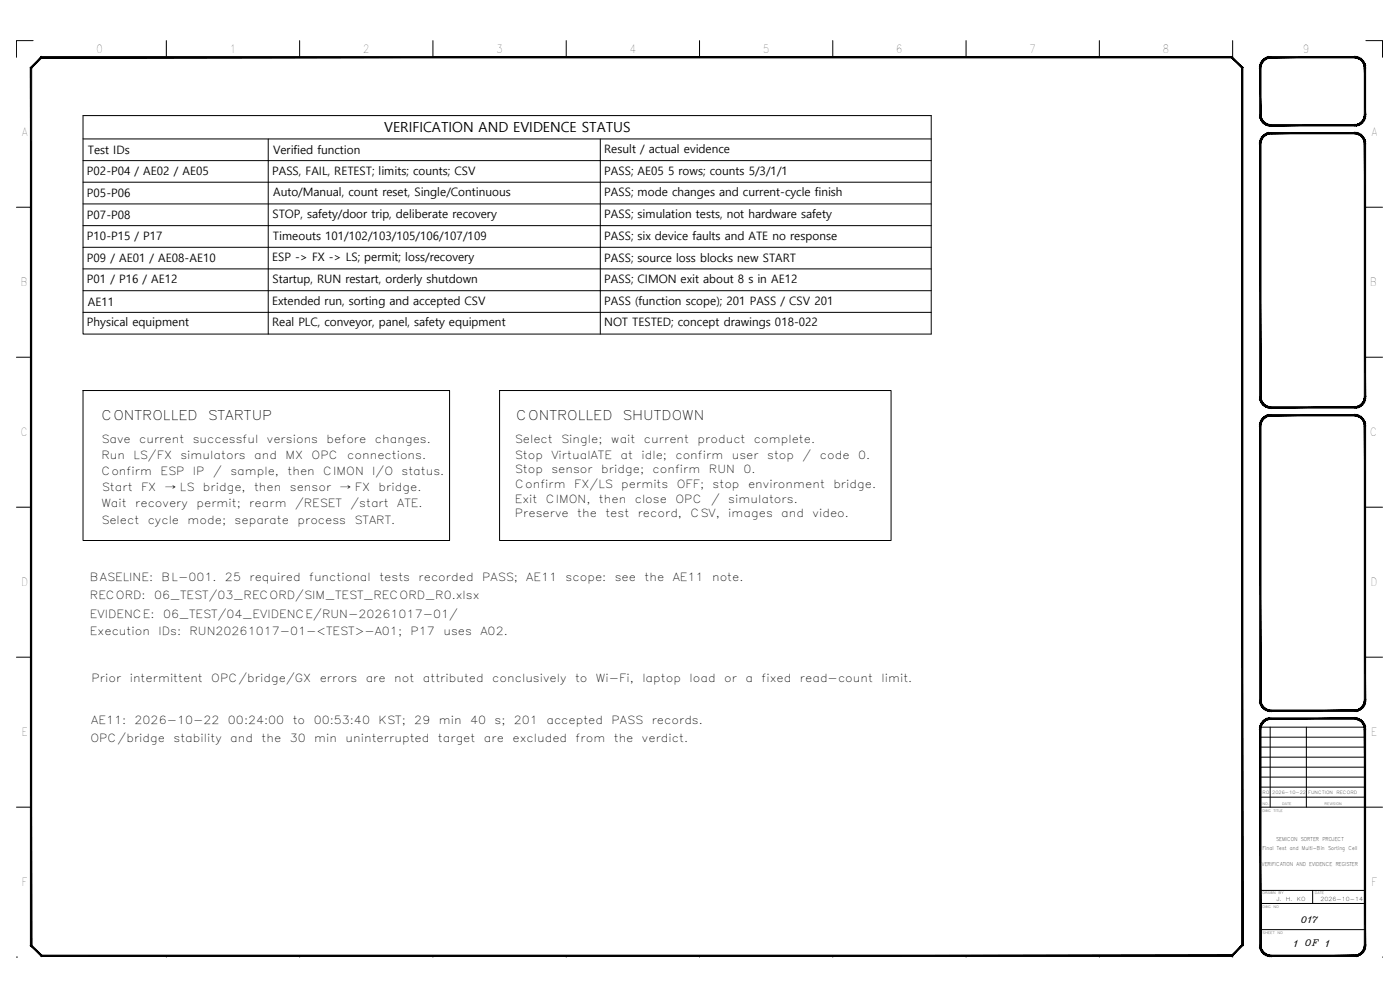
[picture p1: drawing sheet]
<svg xmlns="http://www.w3.org/2000/svg" width="420mm" height="297mm" viewBox="0 0 420 297" stroke-linecap="round" stroke-linejoin="round" font-family="sans-serif">
<g fill="none" stroke="#000" stroke-width=".3">
<path d="M9.9 12.2h-5v5M49.9 12.2v5M89.9 12.2v5M129.9 12.2v5M169.9 12.2v5M209.9 12.2v5M249.9 12.2v5M289.9 12.2v5M329.9 12.2v5M369.9 12.2v5M409.9 12.2h5v5M24.9 34.7h254.6v65.5h-254.6z"/>
<path d="M372.8 20.3v17.6M24.9 41.7h254.6M24.9 48.2h254.6M24.9 54.7h254.6M80.5 41.7v58.5M180.2 41.7v58.5M4.9 62.2h4.4M24.9 61.2h254.6M24.9 67.7h254.6M24.9 74.2h254.6M409.9 62.2h5M24.9 80.7h254.6"/>
<path d="M24.9 87.2h254.6M24.9 93.7h254.6M4.9 107.2h4.4M24.9 117.2h110v45h-110zM149.9 117.2h117.5v45h-117.5zM409.9 107.2h5M4.9 152.2h4.4M409.9 152.2h5M4.9 197.2h4.4M409.9 197.2h5M378.3 218.2h31.4M381.2 218.2v24"/>
<path d="M392.1 218.2v24M378.2 239.2h31.4M378.3 236.2h31.3M378.3 233.2h31.3M378.3 230.2h31.3M378.3 227.2h31.4M378.3 224.2h31.4M378.3 221.2h31.4M4.9 242.2h4.4M372.8 259.4v24.2M378.2 242.2h31.4M409.9 242.2h5"/>
<path d="M378.2 278.9h31.4M378.2 271.1h31.4M378.2 267.2h31.4M393.9 267.2v3.9M4.9 287.2h.1M49.9 286.8v.4M89.9 286.8v.4M129.9 286.8v.4M169.9 286.8v.4M209.9 286.8v.4M249.9 286.8v.4M289.9 286.8v.4"/>
<path d="M329.9 286.8v.4M369.9 286.5v.7M414.9 287.2h.1"/>
</g>
<g fill="#000" stroke="#000" stroke-width=".3">
<path d="M380.9 17h.5v.4zM380.9 17v.4h.5zM380.4 17.2l.5-.2v.4zM380.4 17.2l.1 .3 .4-.1zM379.9 17.3l.5-.1 .1 .3zM379.9 17.3l.2 .4 .4-.2zM379.4 17.6l.5-.3 .2 .4zM379.4 17.6l.3 .3 .4-.2zM379 18l.4-.4 .3 .3zM379 18l.3 .2 .4-.3zM379 18l.3 .2-.6 .2zM378.7 18.4l.3 .2 .3-.4zM378.7 18.4l.3 .2-.6 .2zM378.4 18.8l.4 .2 .2-.4zM378.4 18.8l.4 .2-.6 .3zM378.2 19.3l.4 .1 .2-.4zM378.2 19.3l.4 .1-.5 .4zM378.1 19.8l.4 .1 .1-.5zM378.1 19.8l.4 .1-.5 .4zM378.5 19.9l-.5 .4h.4z"/>
<path d="M381.4 17.4h25.1v-.4zM381.4 17h25.1l-25.1 .4z"/>
<path d="M378 34.5h.4l-.3 .5zM378.4 34.5l-.3 .5 .4-.1zM378.1 35l.4-.1-.3 .6zM378.5 34.9l-.3 .6 .4-.1zM378.2 35.5l.4-.1-.2 .6zM378.6 35.4l-.2 .6 .4-.2zM378.4 36l.4-.2-.1 .6zM378.8 35.8l-.1 .6 .3-.2zM378.7 36.4l.3-.2v.6zM379 36.2v.6l.3-.3zM379 36.8l.3-.3 .1 .7zM379.3 36.5l.1 .7 .3-.4zM379.7 36.8l.2 .6-.5-.2zM379.7 36.8l.2 .6 .2-.3zM380.1 37.1l.3 .5-.5-.2zM380.1 37.1l.3 .5 .1-.3zM380.5 37.3l.4 .5-.5-.2zM380.5 37.3l.4 .5v-.4zM380.9 37.4l.5 .4h-.5zM380.9 37.4l.5 .4v-.4z"/>
<path d="M378 20.3l.4 14.2v-14.2zM378 20.3l.4 14.2h-.4z"/>
<path d="M380.9 39.8h.5v.3zM380.9 39.8v.4l.5-.1zM380.4 39.9l.5-.1v.4zM380.4 39.9l.1 .4 .4-.1zM379.9 40.1l.5-.2 .1 .4zM379.9 40.1l.2 .4 .4-.2zM379.4 40.4l.5-.3 .2 .4zM379.4 40.4l.3 .3 .4-.2zM379 40.7l.4-.3 .3 .3zM379 40.7l.3 .3 .4-.3zM379 40.7l.3 .3-.6 .1zM378.7 41.1l.3 .3 .3-.4zM378.7 41.1l.3 .3-.6 .2zM378.4 41.6l.4 .2 .2-.4zM378.4 41.6l.4 .2-.6 .3zM378.2 42.1l.4 .1 .2-.4zM378.2 42.1l.4 .1-.5 .4zM378.1 42.6h.4l.1-.4zM378.1 42.6h.4l-.5 .5zM378.5 42.6l-.5 .5h.4z"/>
<path d="M381.4 37.8h25.1v-.4zM381.4 37.4h25.1l-25.1 .4z"/>
<path d="M406.5 37.4l.5 .4h-.5zM406.5 37.4l.5 .4v-.4zM407 37.4l.5 .2-.5 .2zM407 37.4l.5 .2-.1-.3zM407.4 37.3l.6 .1-.5 .2zM407.4 37.3l.6 .1-.2-.3zM407.8 37.1l.7 .1-.5 .2zM407.8 37.1l.7 .1-.3-.4zM408.2 36.8h.7l-.4 .4zM408.2 36.8h.7l-.3-.3zM408.6 36.5l.6-.1-.3 .4zM408.9 36.2l-.3 .3 .6-.1zM408.9 36.2l.6-.2-.3 .4zM409.1 35.8l-.2 .4 .6-.2zM409.1 35.8l.6-.3-.2 .5zM409.3 35.4l-.2 .4 .6-.3zM409.3 35.4l.5-.4-.1 .5zM409.4 34.9l-.1 .5 .5-.4zM409.8 34.5v.5l-.4-.1zM409.5 34.5l-.1 .4 .4-.4z"/>
<path d="M409.5 20.3l.3 14.2v-14.2zM409.5 20.3l.3 14.2h-.3z"/>
<path d="M409.8 19.8v.5h-.3zM409.4 19.9l.1 .4 .3-.5zM409.7 19.3l.1 .5-.4 .1zM409.3 19.4l.1 .5 .3-.6zM409.5 18.8l.2 .5-.4 .1zM409.1 19l.2 .4 .2-.6zM409.2 18.4l.3 .4-.4 .2zM408.9 18.6l.2 .4 .1-.6zM408.9 18l.3 .4-.3 .2zM408.9 18l-.3 .2 .3 .4zM408.5 17.6l.4 .4-.3 .2zM408.5 17.6l-.3 .3 .4 .3zM408 17.3l.5 .3-.3 .3zM408 17.3l-.2 .4 .4 .2zM407.5 17.2l.5 .1-.2 .4zM407.5 17.2l-.1 .3 .4 .2zM407 17l.5 .2-.1 .3zM407 17v.4l.4 .1zM406.5 17h.5v.4zM406.5 17v.4h.5z"/>
<path d="M378 43.1l.4 76v-76zM378 43.1l.4 76h-.4z"/>
<path d="M381.4 40.1h25.1v-.3zM381.4 39.8h25.1l-25.1 .3z"/>
<path d="M409.5 43.1l.3 76v-76zM409.5 43.1l.3 76h-.3z"/>
<path d="M409.8 42.6v.5h-.3zM409.4 42.6l.1 .5 .3-.5zM409.7 42.1l.1 .5h-.4zM409.3 42.2l.1 .4 .3-.5zM409.5 41.6l.2 .5-.4 .1zM409.1 41.8l.2 .4 .2-.6zM409.2 41.1l.3 .5-.4 .2zM408.9 41.4l.2 .4 .1-.7zM408.9 40.7l.3 .4-.3 .3zM408.9 40.7l-.3 .3 .3 .4zM408.5 40.4l.4 .3-.3 .3zM408.5 40.4l-.3 .3 .4 .3zM408 40.1l.5 .3-.3 .3zM408 40.1l-.2 .4 .4 .2zM407.5 39.9l.5 .2-.2 .4zM407.5 39.9l-.1 .4 .4 .2zM407 39.8l.5 .1-.1 .4zM407 39.8v.4l.4 .1zM406.5 39.8h.5v.4zM406.5 39.8v.3l.5 .1z"/>
<path d="M378 119.1h.4l-.3 .5zM378.4 119.1l-.3 .5h.4zM378.1 119.6h.4l-.3 .5zM378.5 119.6l-.3 .5 .4-.1zM378.2 120.1l.4-.1-.2 .6zM378.6 120l-.2 .6 .4-.2zM378.4 120.6l.4-.2-.1 .7zM378.8 120.4l-.1 .7 .3-.3zM378.7 121.1l.3-.3v.7zM379 120.8v.7l.3-.3zM379 121.5l.3-.3 .1 .6zM379.3 121.2l.1 .6 .3-.3zM379.7 121.5l.2 .6-.5-.3zM379.7 121.5l.2 .6 .2-.4zM380.1 121.7l.3 .6-.5-.2zM380.1 121.7l.3 .6 .1-.4zM380.5 121.9l.4 .5-.5-.1zM380.5 121.9l.4 .5v-.4zM380.9 122l.5 .4h-.5zM380.9 122l.5 .4v-.4z"/>
<path d="M378 127.7l.4 82.4v-82.4zM378 127.7l.4 82.4h-.4z"/>
<path d="M381.4 122v.4l25.1-.4zM381.4 122.4l25.1-.4v.4z"/>
<path d="M381.4 124.4v.4l25.1-.4zM381.4 124.8l25.1-.4v.4z"/>
<path d="M380.9 124.5l.5-.1v.4zM380.9 124.5v.3h.5zM380.4 124.6l.5-.1v.3zM380.4 124.6l.1 .3 .4-.1zM379.9 124.8l.5-.2 .1 .3zM379.9 124.8l.2 .3 .4-.2zM379.4 125l.5-.2 .2 .3zM379.4 125l.3 .4 .4-.3zM379 125.4l.4-.4 .3 .4zM379 125.4l.3 .3 .4-.3zM379 125.4l.3 .3-.6 .1zM378.7 125.8l.3 .2 .3-.3zM378.7 125.8l.3 .2-.6 .2zM378.4 126.2l.4 .2 .2-.4zM378.4 126.2l.4 .2-.6 .3zM378.2 126.7l.4 .1 .2-.4zM378.2 126.7l.4 .1-.5 .4zM378.1 127.2l.4 .1 .1-.5zM378.1 127.2l.4 .1-.5 .4zM378.5 127.3l-.5 .4h.4z"/>
<path d="M406.5 122l.5 .4h-.5zM406.5 122l.5 .4v-.4zM407 122l.5 .3-.5 .1zM407 122l.5 .3-.1-.4zM407.4 121.9l.6 .2-.5 .2zM407.4 121.9l.6 .2-.2-.4zM407.8 121.7l.7 .1-.5 .3zM407.8 121.7l.7 .1-.3-.3zM408.2 121.5h.7l-.4 .3zM408.2 121.5h.7l-.3-.3zM408.6 121.2l.6-.1-.3 .4zM408.9 120.8l-.3 .4 .6-.1zM408.9 120.8l.6-.2-.3 .5zM409.1 120.4l-.2 .4 .6-.2zM409.1 120.4l.6-.3-.2 .5zM409.3 120l-.2 .4 .6-.3zM409.3 120l.5-.4-.1 .5zM409.4 119.6l-.1 .4 .5-.4zM409.8 119.1v.5h-.4zM409.5 119.1l-.1 .5 .4-.5z"/>
<path d="M409.8 127.2v.5h-.3zM409.4 127.3l.1 .4 .3-.5zM409.7 126.7l.1 .5-.4 .1zM409.3 126.8l.1 .5 .3-.6zM409.5 126.2l.2 .5-.4 .1zM409.1 126.4l.2 .4 .2-.6zM409.2 125.8l.3 .4-.4 .2zM408.9 126l.2 .4 .1-.6zM408.9 125.4l.3 .4-.3 .2zM408.9 125.4l-.3 .3 .3 .3zM408.5 125l.4 .4-.3 .3zM408.5 125l-.3 .4 .4 .3zM408 124.8l.5 .2-.3 .4zM408 124.8l-.2 .3 .4 .3zM407.5 124.6l.5 .2-.2 .3zM407.5 124.6l-.1 .3 .4 .2zM407 124.5l.5 .1-.1 .3zM407 124.5v.3l.4 .1zM406.5 124.4l.5 .1v.3zM406.5 124.4v.4h.5z"/>
<path d="M409.5 127.7l.3 82.4v-82.4zM409.5 127.7l.3 82.4h-.3z"/>
<path d="M378 210.1h.4l-.3 .5zM378.4 210.1l-.3 .5h.4zM378.1 210.6h.4l-.3 .5zM378.5 210.6l-.3 .5 .4-.1zM378.2 211.1l.4-.1-.2 .6zM378.6 211l-.2 .6 .4-.2zM378.4 211.6l.4-.2-.1 .7zM378.8 211.4l-.1 .7 .3-.3zM378.7 212.1l.3-.3v.7zM379 211.8v.7l.3-.3zM379 212.5l.3-.3 .1 .6zM379.3 212.2l.1 .6 .3-.3zM379.7 212.5l.2 .6-.5-.3zM379.7 212.5l.2 .6 .2-.4zM380.1 212.7l.3 .6-.5-.2zM380.1 212.7l.3 .6 .1-.4zM380.5 212.9l.4 .5-.5-.1zM380.5 212.9l.4 .5v-.4zM380.9 213l.5 .4h-.5zM380.9 213l.5 .4v-.4z"/>
<path d="M378 218.7l.4 64.9v-64.9zM378 218.7l.4 64.9h-.4z"/>
<path d="M381.4 213v.4l25.1-.4zM381.4 213.4l25.1-.4v.4z"/>
<path d="M381.4 215.4v.4l25.1-.4zM381.4 215.8l25.1-.4v.4z"/>
<path d="M380.9 215.4h.5v.4zM380.9 215.4v.4h.5zM380.4 215.6l.5-.2v.4zM380.4 215.6l.1 .3 .4-.1zM379.9 215.8l.5-.2 .1 .3zM379.9 215.8l.2 .3 .4-.2zM379.4 216l.5-.2 .2 .3zM379.4 216l.3 .4 .4-.3zM379 216.4l.4-.4 .3 .4zM379 216.4l.3 .3 .4-.3zM379 216.4l.3 .3-.6 .1zM378.7 216.8l.3 .2 .3-.3zM378.7 216.8l.3 .2-.6 .2zM378.4 217.2l.4 .2 .2-.4zM378.4 217.2l.4 .2-.6 .3zM378.2 217.7l.4 .1 .2-.4zM378.2 217.7l.4 .1-.5 .4zM378.1 218.2l.4 .1 .1-.5zM378.1 218.2l.4 .1-.5 .4zM378.5 218.3l-.5 .4h.4z"/>
<path d="M406.5 213l.5 .4h-.5zM406.5 213l.5 .4v-.4zM407 213l.5 .3-.5 .1zM407 213l.5 .3-.1-.4zM407.4 212.9l.6 .2-.5 .2zM407.4 212.9l.6 .2-.2-.4zM407.8 212.7l.7 .1-.5 .3zM407.8 212.7l.7 .1-.3-.3zM408.2 212.5h.7l-.4 .3zM408.2 212.5h.7l-.3-.3zM408.6 212.2l.6-.1-.3 .4zM408.9 211.8l-.3 .4 .6-.1zM408.9 211.8l.6-.2-.3 .5zM409.1 211.4l-.2 .4 .6-.2zM409.1 211.4l.6-.3-.2 .5zM409.3 211l-.2 .4 .6-.3zM409.3 211l.5-.4-.1 .5zM409.4 210.6l-.1 .4 .5-.4zM409.8 210.1v.5h-.4zM409.5 210.1l-.1 .5 .4-.5z"/>
<path d="M409.8 218.2v.5h-.3zM409.4 218.3l.1 .4 .3-.5zM409.7 217.7l.1 .5-.4 .1zM409.3 217.8l.1 .5 .3-.6zM409.5 217.2l.2 .5-.4 .1zM409.1 217.4l.2 .4 .2-.6zM409.2 216.8l.3 .4-.4 .2zM408.9 217l.2 .4 .1-.6zM408.9 216.4l.3 .4-.3 .2zM408.9 216.4l-.3 .3 .3 .3zM408.5 216l.4 .4-.3 .3zM408.5 216l-.3 .4 .4 .3zM408 215.8l.5 .2-.3 .4zM408 215.8l-.2 .3 .4 .3zM407.5 215.6l.5 .2-.2 .3zM407.5 215.6l-.1 .3 .4 .2zM407 215.4l.5 .2-.1 .3zM407 215.4v.4l.4 .1zM406.5 215.4h.5v.4zM406.5 215.4v.4h.5z"/>
<path d="M409.5 218.7l.3 64.9v-64.9zM409.5 218.7l.3 64.9h-.3z"/>
<path d="M372.6 20.4v263.2l.4 .1zM372.6 20.4l.4-.2v263.5zM369.6 17.4l3 3 .4-.2zM369.8 17l3.2 3.2-3.4-2.8zM12.5 17.4h357.1l.2-.4zM12.4 17h357.4l-357.3 .4zM12.4 17l-2.9 3.4 3-3zM12.4 17l-2.9 3.4-.4-.2zM9.1 20.2l.4 263.4v-263.2zM9.1 20.2l.4 263.4-.4 .1zM9.1 283.7l3.4 2.9-3-3zM9.1 283.7l3.4 2.9-.1 .4zM12.5 286.6l-.1 .4 357.2-.4zM12.4 287l357.2-.4 .2 .4zM369.6 286.6l.2 .4 2.8-3.4zM372.6 283.6l.4 .1-3.2 3.3z"/>
<path d="M378 283.6h.4l-.3 .6zM378.4 283.6l-.3 .6 .4-.1zM378.1 284.2l.4-.1-.3 .6zM378.5 284.1l-.3 .6 .4-.1zM378.2 284.7l.4-.1-.2 .6zM378.6 284.6l-.2 .6 .4-.2zM378.4 285.2l.4-.2-.1 .6zM378.8 285l-.1 .6 .3-.2zM378.7 285.6l.3-.2v.6zM379 285.4v.6l.3-.3zM379 286l.3-.3 .1 .6zM379.3 285.7l.1 .6 .3-.3zM379.7 286l.2 .6-.5-.3zM379.7 286l.2 .6 .2-.3zM380.1 286.3l.3 .5-.5-.2zM380.1 286.3l.3 .5 .1-.4zM380.5 286.4l.4 .5-.5-.1zM380.5 286.4l.4 .5v-.4zM380.9 286.5l.5 .5-.5-.1zM380.9 286.5l.5 .5v-.4z"/>
<path d="M381.4 286.6v.4l25.1-.4zM381.4 287l25.1-.4v.4z"/>
<path d="M406.5 286.6l.5 .3-.5 .1zM406.5 286.6l.5 .3v-.4zM407 286.5l.5 .3-.5 .1zM407 286.5l.5 .3-.1-.4zM407.4 286.4l.6 .2-.5 .2zM407.4 286.4l.6 .2-.2-.3zM407.8 286.3h.7l-.5 .3zM407.8 286.3h.7l-.3-.3zM408.2 286h.7l-.4 .3zM408.2 286h.7l-.3-.3zM408.6 285.7l.6-.1-.3 .4zM408.9 285.4l-.3 .3 .6-.1zM408.9 285.4l.6-.2-.3 .4zM409.1 285l-.2 .4 .6-.2zM409.1 285l.6-.3-.2 .5zM409.3 284.6l-.2 .4 .6-.3zM409.3 284.6l.5-.4-.1 .5zM409.4 284.1l-.1 .5 .5-.4zM409.8 283.6v.6l-.4-.1zM409.5 283.6l-.1 .5 .4-.5z"/>
</g>
<text font-size="4.2" x="115.3" y="39.7">VERIFICATION AND EVIDENCE STATUS</text>
<g font-size="4">
<text x="30.4" y="125.9">CONTROLLED</text>
<text x="62.4" y="125.9">STARTUP</text>
<text x="154.9" y="125.9">CONTROLLED</text>
<text x="186.9" y="125.9">SHUTDOWN</text>
</g>
<g font-size="3.5">
<text x="26.4" y="46.2">Test IDs</text>
<text x="82" y="46.3">Verified function</text>
<text x="181.3" y="46.1">Result / actual evidence</text>
<text x="26.1" y="52.5">P02-P04 / AE02 / AE05</text>
<text x="81.7" y="52.5">PASS, FAIL, RETEST; limits; counts; CSV</text>
<text x="181.3" y="52.5">PASS; AE05 5 rows; counts 5/3/1/1</text>
<text x="26.1" y="59.2">P05-P06</text>
<text x="81.9" y="58.8">Auto/Manual, count reset, Single/Continuous</text>
<text x="181.3" y="58.8">PASS; mode changes and current-cycle finish</text>
<text x="26.1" y="65.7">P07-P08</text>
<text x="81.8" y="65.4">STOP, safety/door trip, deliberate recovery</text>
<text x="181.3" y="65.4">PASS; simulation tests, not hardware safety</text>
<text x="181.3" y="71.9">PASS; six device faults and ATE no response</text>
<text x="26.1" y="72">P10-P15 / P17</text>
<text x="81.9" y="72">Timeouts 101/102/103/105/106/107/109</text>
<text x="26.1" y="78.5">P09 / AE01 / AE08-AE10</text>
<text x="81.7" y="78.4">ESP -&gt; FX -&gt; LS; permit; loss/recovery</text>
<text x="181.3" y="78.5">PASS; source loss blocks new START</text>
<text x="26.1" y="85">P01 / P16 / AE12</text>
<text x="81.8" y="84.9">Startup, RUN restart, orderly shutdown</text>
<text x="181.3" y="85">PASS; CIMON exit about 8 s in AE12</text>
<text x="26.4" y="91.7">AE11</text>
<text x="81.7" y="91.4">Extended run, sorting and accepted CSV</text>
<text x="181.3" y="91.4">PASS (function scope); 201 PASS / CSV 201</text>
<text x="26.1" y="97.9">Physical equipment</text>
<text x="81.7" y="97.9">Real PLC, conveyor, panel, safety equipment</text>
<text x="181.3" y="97.9">NOT TESTED; concept drawings 018-022</text>
</g>
<g font-size="3.4">
<text x="29" y="15.9">0</text>
<text x="69.2" y="15.9">1</text>
<text x="109" y="15.9">2</text>
<text x="149" y="15.9">3</text>
<text x="189" y="16">4</text>
<text x="229" y="15.9">5</text>
<text x="269" y="15.9">6</text>
<text x="309" y="15.9">7</text>
<text x="349" y="15.9">8</text>
<text x="391" y="15.9">9</text>
<text x="6.4" y="40.9">A</text>
<text x="411.4" y="40.9">A</text>
<text x="6.3" y="85.9">B</text>
<text x="411.3" y="85.9">B</text>
<text x="6.3" y="130.9">C</text>
<text x="411.3" y="130.9">C</text>
<text x="30.4" y="132.9">Save</text>
<text x="30.4" y="137.7">Run</text>
<text x="40.1" y="137.7">LS/FX</text>
<text x="41.8" y="132.9">current</text>
<text x="54.2" y="137.7">simulators</text>
<text x="57.8" y="132.9">successful</text>
<text x="76.3" y="137.7">and</text>
<text x="80.1" y="132.9">versions</text>
<text x="85.7" y="137.7">MX</text>
<text x="93.5" y="137.7">OPC</text>
<text x="98" y="132.9">before</text>
<text x="104.2" y="137.7">connections.</text>
<text x="112.5" y="132.9">changes.</text>
<text x="154.5" y="133">Select</text>
<text x="154.5" y="137.6">Stop</text>
<text x="165.5" y="137.6">VirtualATE</text>
<text x="168.4" y="133">Single;</text>
<text x="183.3" y="133">wait</text>
<text x="186.2" y="137.6">at</text>
<text x="192.5" y="137.6">idle;</text>
<text x="193.3" y="133">current</text>
<text x="202.7" y="137.6">confirm</text>
<text x="209.3" y="133">product</text>
<text x="219.6" y="137.6">user</text>
<text x="226.3" y="133">complete.</text>
<text x="230.2" y="137.6">stop</text>
<text x="240.9" y="137.6">/</text>
<text x="246" y="137.6">code</text>
<text x="257.5" y="137.6">0.</text>
<text x="30.4" y="142.6">Confirm</text>
<text x="48.2" y="142.6">ESP</text>
<text x="57.9" y="142.6">IP</text>
<text x="64" y="142.6">/</text>
<text x="69.1" y="142.6">sample,</text>
<text x="86.3" y="142.6">then</text>
<text x="97" y="142.6">CIMON</text>
<text x="111.7" y="142.6">I/O</text>
<text x="120.5" y="142.6">status.</text>
<text x="154.5" y="141.8">Stop</text>
<text x="165.5" y="141.8">sensor</text>
<text x="180.5" y="141.8">bridge;</text>
<text x="195.8" y="141.8">confirm</text>
<text x="212.8" y="141.8">RUN</text>
<text x="223.1" y="141.8">0.</text>
<text x="30.6" y="147.2">Start</text>
<text x="42.3" y="147.2">FX</text>
<text x="49.5" y="147.2">→ LS</text>
<text x="60.9" y="147.2">bridge,</text>
<text x="76.3" y="147.2">then</text>
<text x="87" y="147.2">sensor</text>
<text x="102" y="147.2">→ FX</text>
<text x="113.6" y="147.2">bridge.</text>
<text x="154.6" y="146.4">Confirm</text>
<text x="172.3" y="146.4">FX/LS</text>
<text x="186.4" y="146.4">permits</text>
<text x="203.1" y="146.4">OFF;</text>
<text x="213.9" y="146.4">stop</text>
<text x="224.5" y="146.4">environment</text>
<text x="250.1" y="146.4">bridge.</text>
<text x="30.4" y="152.3">Wait</text>
<text x="40.6" y="152.3">recovery</text>
<text x="59" y="152.3">permit;</text>
<text x="74.8" y="152.3">rearm</text>
<text x="88.6" y="152.3">/RESET</text>
<text x="105.2" y="152.3">/start</text>
<text x="119.2" y="152.3">ATE.</text>
<text x="154.5" y="151">Exit</text>
<text x="154.5" y="155.1">Preserve</text>
<text x="163.8" y="151">CIMON,</text>
<text x="173.2" y="155.1">the</text>
<text x="179.8" y="151">then</text>
<text x="181.7" y="155.1">test</text>
<text x="190.5" y="151">close</text>
<text x="191.4" y="155.1">record,</text>
<text x="202.7" y="151">OPC</text>
<text x="207.2" y="155.1">CSV,</text>
<text x="213.4" y="151">/</text>
<text x="218.6" y="155.1">images</text>
<text x="218.6" y="151">simulators.</text>
<text x="234.5" y="155.1">and</text>
<text x="243.9" y="155.1">video.</text>
<text x="30.4" y="157.1">Select</text>
<text x="44.3" y="157.1">cycle</text>
<text x="56.3" y="157.1">mode;</text>
<text x="70.4" y="157.1">separate</text>
<text x="89.3" y="157.1">process</text>
<text x="106.4" y="157.1">START.</text>
<text x="6.4" y="175.9">D</text>
<text x="27" y="174.3">BASELINE:</text>
<text x="27" y="179.7">RECORD:</text>
<text x="46.3" y="179.7">06_TEST/03_RECORD/SIM_TEST_RECORD_R0.xlsx</text>
<text x="48.5" y="174.3">BL-001.</text>
<text x="67.5" y="174.3">25</text>
<text x="74.9" y="174.3">required</text>
<text x="92.8" y="174.3">functional</text>
<text x="113.9" y="174.3">tests</text>
<text x="125.6" y="174.3">recorded</text>
<text x="144.7" y="174.3">PASS;</text>
<text x="158" y="174.3">AE11</text>
<text x="169.8" y="174.3">scope:</text>
<text x="184.5" y="174.3">see</text>
<text x="193.4" y="174.3">the</text>
<text x="201.9" y="174.3">AE11</text>
<text x="213.7" y="174.3">note.</text>
<text x="411.4" y="175.9">D</text>
<text x="27" y="185.3">EVIDENCE:</text>
<text x="49" y="185.3">06_TEST/04_EVIDENCE/RUN-20261017-01/</text>
<text x="27" y="190.5">Execution</text>
<text x="47.5" y="190.5">IDs:</text>
<text x="56.9" y="190.5">RUN20261017-01-&lt;TEST&gt;-A01;</text>
<text x="123.2" y="190.5">P17</text>
<text x="133.1" y="190.5">uses</text>
<text x="144.2" y="190.5">A02.</text>
<text x="27.4" y="204.7">Prior</text>
<text x="38.9" y="204.7">intermittent</text>
<text x="63.4" y="204.7">OPC/bridge/GX</text>
<text x="95.9" y="204.7">errors</text>
<text x="109.7" y="204.7">are</text>
<text x="118.3" y="204.7">not</text>
<text x="126.9" y="204.7">attributed</text>
<text x="147.7" y="204.7">conclusively</text>
<text x="172.6" y="204.7">to</text>
<text x="178.9" y="204.7">Wi-Fi,</text>
<text x="192.8" y="204.7">laptop</text>
<text x="206.9" y="204.7">load</text>
<text x="217.3" y="204.7">or</text>
<text x="223.7" y="204.7">a</text>
<text x="228.5" y="204.7">fixed</text>
<text x="240" y="204.7">read-count</text>
<text x="264.5" y="204.7">limit.</text>
<text x="6.5" y="220.9">E</text>
<text x="27.4" y="217.2">AE11:</text>
<text x="40.4" y="217.2">2026-10-22</text>
<text x="68.4" y="217.2">00:24:00</text>
<text x="87.9" y="217.2">to</text>
<text x="94.1" y="217.2">00:53:40</text>
<text x="113.6" y="217.2">KST;</text>
<text x="124.3" y="217.2">29</text>
<text x="131.7" y="217.2">min</text>
<text x="141.1" y="217.2">40</text>
<text x="148.4" y="217.2">s;</text>
<text x="154.2" y="217.2">201</text>
<text x="164" y="217.2">accepted</text>
<text x="183.5" y="217.2">PASS</text>
<text x="195.6" y="217.2">records.</text>
<text x="411.5" y="220.9">E</text>
<text x="27.1" y="222.6">OPC/bridge</text>
<text x="52.1" y="222.6">stability</text>
<text x="69.1" y="222.6">and</text>
<text x="78.5" y="222.6">the</text>
<text x="87" y="222.6">30</text>
<text x="94.3" y="222.6">min</text>
<text x="103.7" y="222.6">uninterrupted</text>
<text x="131.4" y="222.6">target</text>
<text x="145.2" y="222.6">are</text>
<text x="153.8" y="222.6">excluded</text>
<text x="172.8" y="222.6">from</text>
<text x="184.2" y="222.6">the</text>
<text x="192.7" y="222.6">verdict.</text>
<text x="6.6" y="265.9">F</text>
<text x="411.6" y="265.9">F</text>
</g>
<g font-size="2.7">
<text x="390.5" y="276.8">017</text>
<text x="388.4" y="284">1</text>
<text x="391.7" y="283.9">OF</text>
<text x="397.9" y="284">1</text>
</g>
<g font-size="1.7">
<text x="383.1" y="270.3">J.</text>
<text x="385.9" y="270.3">H.</text>
<text x="389.2" y="270.3">KO</text>
<text x="396.3" y="270.3">2026-10-14</text>
</g>
<g font-size="1.6">
<text x="378.9" y="254.9">Final Test and Multi-Bin Sorting Cell</text>
<text x="383" y="252.4">SEMICON SORTER PROJECT</text>
<text x="378.7" y="260">VERIFICATION AND EVIDENCE REGISTER</text>
</g>
<g font-size="1.3">
<text x="378.9" y="238.2">R0</text>
<text x="381.8" y="238.2">2026-10-22</text>
<text x="392.6" y="238.2">FUNCTION</text>
<text x="401.1" y="238.2">RECORD</text>
</g>
<g font-size="1.1">
<text x="378.9" y="243.5">DWG</text>
<text x="378.9" y="241.5">NO.</text>
<text x="382.2" y="243.5">TITLE</text>
<text x="384.8" y="241.5">DATE</text>
<text x="397.5" y="241.5">REVISION</text>
<text x="378.9" y="268.3">DRAWN</text>
<text x="383.7" y="268.3">BY</text>
<text x="394.6" y="268.3">DATE</text>
<text x="378.9" y="272.5">DWG</text>
<text x="382.2" y="272.5">NO</text>
<text x="378.9" y="280.2">SHEET</text>
<text x="383.4" y="280.2">NO</text>
</g>
</svg>
